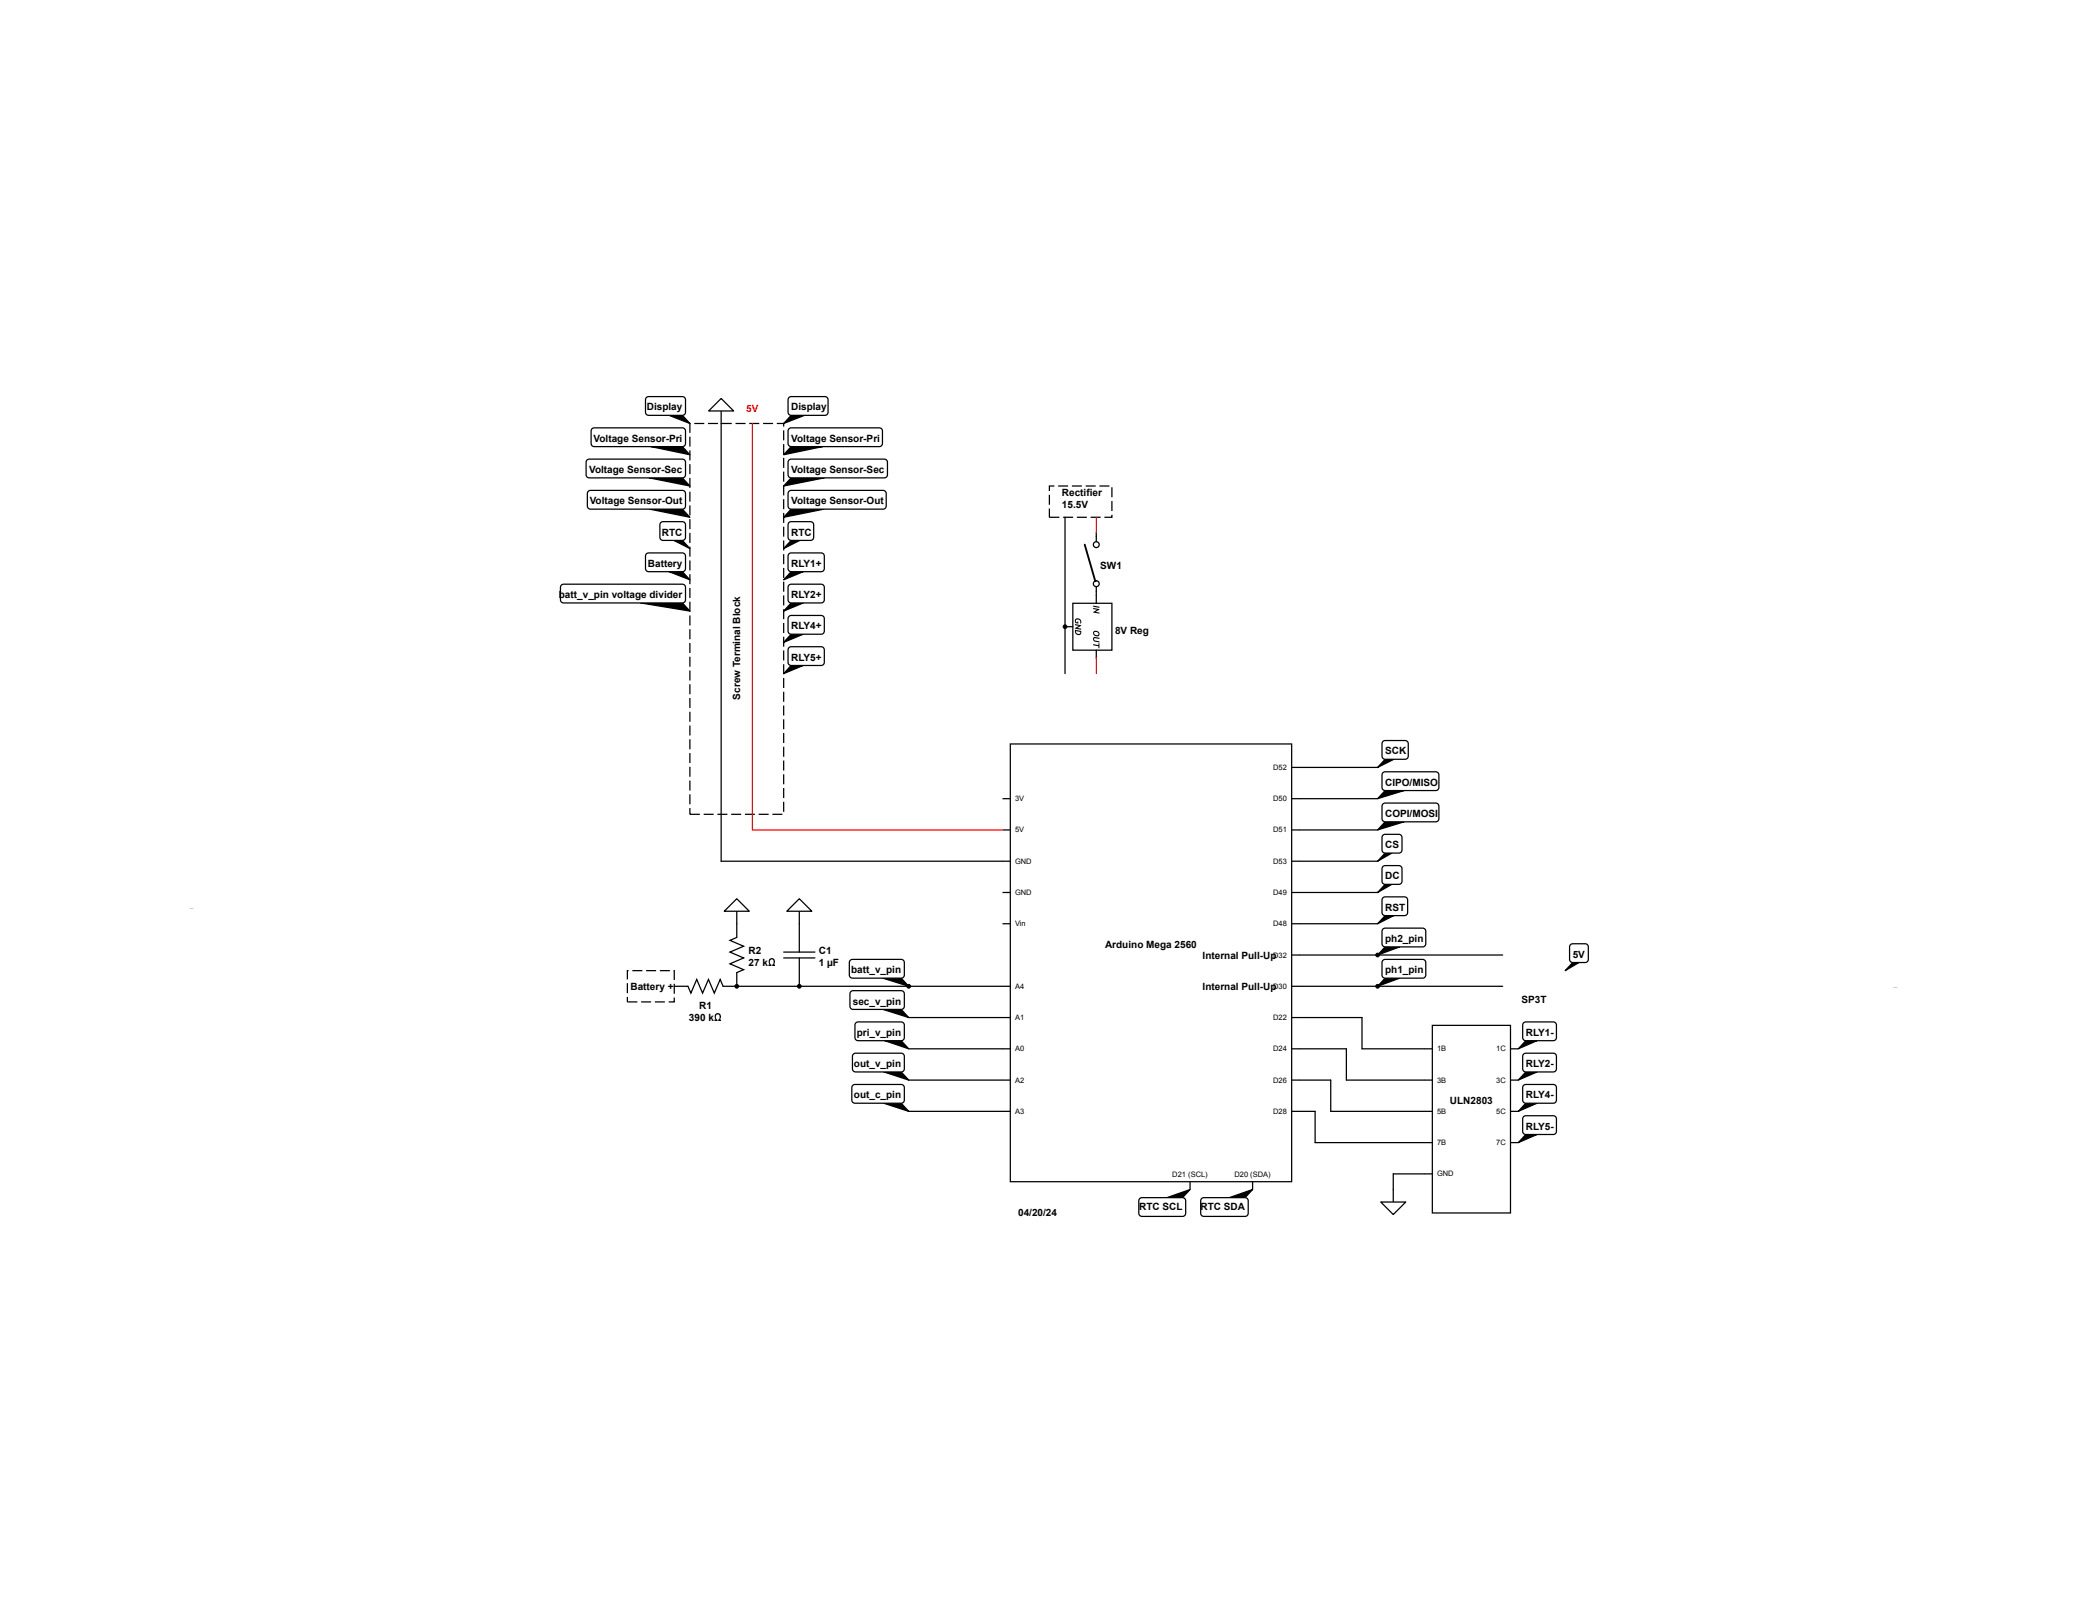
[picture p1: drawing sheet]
<svg xmlns="http://www.w3.org/2000/svg" width="279mm" height="216mm" viewBox="0 0 279 216" stroke-linecap="round" stroke-linejoin="round" font-family="sans-serif">
<g fill="#000">
<path d="M89.6 55.6h1.8l1 1.1zM105.9 55.6h1.8l-2.8 1.1zM89.6 76.5h1.8l1 1.1zM90.2 72.3h1.2l1 1.1zM87 68.1h4.4l1 1.1zM86.9 64h4.5l1 1.1zM87.1 59.8h4.3l1 1.1zM105.9 76.5h1.6l-2.6 1.1zM105.9 72.3h1.2l-2.2 1.1zM105.9 59.8h4.2l-5.2 1.1zM105.9 64h4.5l-5.5 1.1zM105.9 68.1h4.4l-5.4 1.1z"/>
<path d="M85.8 80.7h5.6l1 1.1zM105.9 80.7h1.6l-2.6 1.1zM105.9 84.9h1.6l-2.6 1.1zM105.9 89.1h1.6l-2.6 1.1zM185.4 118.4h.9l-1.9 1.1zM185.4 114.2h.9l-1.9 1.1zM185.4 110h2.6l-3.6 1.1zM185.4 105.8h2.6l-3.6 1.1zM185.4 101.6h1.2l-2.2 1.1zM118.2 135.1h2.5l1 1.1zM118.2 130.9h2.5l1 1.1zM185.4 126.7h2l-3 1.1z"/>
<path d="M185.4 130.9h2l-3 1.1zM185.4 122.6h1.2l-2.2 1zM210.5 128.8h.9l-1.9 1.1zM118.3 147.7h2.4l1 1.1zM118.3 143.5h2.4l1 1.1zM118.4 139.3h2.3l1 1.1zM156.2 160.3l3.1-1.1-1 1.1zM164.6 160.3l3.1-1.1-1 1.1zM204.3 139.3h1.5l-2.5 1.1zM204.3 143.5h1.5l-2.5 1.1zM204.3 147.7h1.5l-2.5 1.1zM204.3 151.9h1.5l-2.5 1z"/>
</g>
<g fill="none" stroke="#000" stroke-width=".17">
<path d="M87.1 59.8h4.3l1 1.1zM89.6 55.6h1.8l1 1.1zM105.9 59.8h4.2l-5.2 1.1zM105.9 55.6h1.8l-2.8 1.1zM86.9 64h4.5l1 1.1zM87 68.1h4.4l1 1.1zM89.6 76.5h1.8l1 1.1zM90.2 72.3h1.2l1 1.1zM105.9 76.5h1.6l-2.6 1.1zM105.9 72.3h1.2l-2.2 1.1zM105.9 64h4.5l-5.5 1.1zM105.9 68.1h4.4l-5.4 1.1z"/>
<path d="M85.8 80.7h5.6l1 1.1zM105.9 80.7h1.6l-2.6 1.1zM105.9 84.9h1.6l-2.6 1.1zM105.9 89.1h1.6l-2.6 1.1zM185.4 118.4h.9l-1.9 1.1zM185.4 114.2h.9l-1.9 1.1zM185.4 110h2.6l-3.6 1.1zM185.4 105.8h2.6l-3.6 1.1zM185.4 101.6h1.2l-2.2 1.1zM118.2 130.9h2.5l1 1.1zM118.2 135.1h2.5l1 1.1zM118.4 139.3h2.3l1 1.1z"/>
<path d="M185.4 126.7h2l-3 1.1zM185.4 130.9h2l-3 1.1zM185.4 122.6h1.2l-2.2 1zM204.3 139.3h1.5l-2.5 1.1zM210.5 128.8h.9l-1.9 1.1zM118.3 147.7h2.4l1 1.1zM118.3 143.5h2.4l1 1.1zM204.3 143.5h1.5l-2.5 1.1zM204.3 147.7h1.5l-2.5 1.1zM204.3 151.9h1.5l-2.5 1zM156.2 160.3l3.1-1.1-1 1.1zM164.6 160.3l3.1-1.1-1 1.1z"/>
</g>
<path d="M92.4 56.7h12.5v52.3h-12.5zM140.5 65.1h8.4v4.1h-8.4zM84 129.9h6.3v4.2h-6.3z" fill="none" stroke="#000" stroke-width=".17" stroke-dasharray="1.3 .5" stroke-linecap="butt"/>
<path d="M135.3 99.6h37.6v58.6h-37.6z" fill="#fff"/>
<g fill="none" stroke="#000" stroke-width=".17">
<path d="M135.3 99.6h37.6v58.6h-37.6zM134.2 119.5h1.1M134.2 115.3h1.1M134.2 111.1h1.1M134.2 106.9h1.1M172.9 119.5h1.1M172.9 115.3h1.1M172.9 111.1h1.1M172.9 106.9h1.1M172.9 102.7h1.1M134.2 136.2h1.1M134.2 132h1.1"/>
<path d="M134.2 123.6h1.1M172.9 136.2h1.1M172.9 132h1.1M172.9 127.8h1.1M172.9 123.6h1.1M134.2 140.4h1.1M134.2 148.8h1.1M134.2 144.6h1.1M159.3 158.2v1M167.7 158.2v1M172.9 140.4h1.1M172.9 148.8h1.1"/>
<path d="M172.9 144.6h1.1"/>
</g>
<path d="M185.1 99.3l.3-.2 2.9 .1 .2 .3v1.9l-.4 .2h-2.9l-.2-.4z" fill="#fff"/>
<path d="M185.1 99.3l.3-.2 2.9 .1 .2 .3v1.9l-.4 .2h-2.9l-.2-.4z" fill="none" stroke="#000" stroke-width=".17"/>
<path d="M185.2 103.4h7.2l.2 .3v1.9l-.4 .2h-7l-.2-.4v-1.7z" fill="#fff"/>
<path d="M185.2 103.4h7.2l.2 .3v1.9l-.4 .2h-7l-.2-.4v-1.7z" fill="none" stroke="#000" stroke-width=".17"/>
<path d="M185.2 107.5h7.2l.2 .4v1.9l-.4 .2-7-.1-.2-.3v-1.7z" fill="#fff"/>
<path d="M185.2 107.5h7.2l.2 .4v1.9l-.4 .2-7-.1-.2-.3v-1.7z" fill="none" stroke="#000" stroke-width=".17"/>
<path d="M185.1 111.9l.3-.2h2.1l.2 .4-.1 1.9-.3 .2-2.1-.1-.2-.3z" fill="#fff"/>
<path d="M185.1 111.9l.3-.2h2.1l.2 .4-.1 1.9-.3 .2-2.1-.1-.2-.3z" fill="none" stroke="#000" stroke-width=".17"/>
<path d="M185.2 115.9h2.3l.2 .4-.1 1.9-.3 .2-2.1-.1-.2-.3v-1.7z" fill="#fff"/>
<path d="M185.2 115.9h2.3l.2 .4-.1 1.9-.3 .2-2.1-.1-.2-.3v-1.7z" fill="none" stroke="#000" stroke-width=".17"/>
<path d="M185.2 120.1h3l.2 .4v1.8l-.4 .3-2.8-.1-.2-.4v-1.6z" fill="#fff"/>
<path d="M174 102.7h10.4M174 106.9h10.4M174 111.1h10.4M174 115.3h10.4M174 119.5h10.4M174 123.6h10.4M185.2 120.1h3l.2 .4v1.8l-.4 .3-2.8-.1-.2-.4v-1.6z" fill="none" stroke="#000" stroke-width=".17"/>
<path d="M203.9 149.5l.4-.2 3.9 .1 .2 .4-.1 1.8-.3 .3-3.9-.1-.2-.4z" fill="#fff"/>
<path d="M203.9 149.5l.4-.2 3.9 .1 .2 .4-.1 1.8-.3 .3-3.9-.1-.2-.4z" fill="none" stroke="#000" stroke-width=".17"/>
<path d="M203.9 145.4l.4-.2h3.9l.2 .4-.1 1.9-.3 .2-3.9-.1-.2-.4z" fill="#fff"/>
<path d="M203.9 145.4l.4-.2h3.9l.2 .4-.1 1.9-.3 .2-3.9-.1-.2-.4z" fill="none" stroke="#000" stroke-width=".17"/>
<path d="M203.9 141.2l.4-.2h3.9l.2 .4-.1 1.9-.3 .2-3.9-.1-.2-.3z" fill="#fff"/>
<path d="M203.9 141.2l.4-.2h3.9l.2 .4-.1 1.9-.3 .2-3.9-.1-.2-.3z" fill="none" stroke="#000" stroke-width=".17"/>
<path d="M203.9 137l.4-.2h3.9l.2 .4-.1 1.9-.3 .2-3.9-.1-.2-.3z" fill="#fff"/>
<path d="M174 132h27.2M174 136.2h8.3M203.9 137l.4-.2h3.9l.2 .4-.1 1.9-.3 .2-3.9-.1-.2-.3zM174 140.4h6.2M174 144.6h4.2M174 148.8h2.1" fill="none" stroke="#000" stroke-width=".17"/>
<path d="M113.8 128.6l.3-.2 6.8 .1 .2 .3-.1 1.9-.3 .2h-6.8l-.2-.4z" fill="#fff"/>
<path d="M113.8 128.6l.3-.2 6.8 .1 .2 .3-.1 1.9-.3 .2h-6.8l-.2-.4z" fill="none" stroke="#000" stroke-width=".17"/>
<path d="M113.8 132.8l.4-.2 6.7 .1 .2 .3-.1 1.9-.3 .2h-6.7l-.2-.4z" fill="#fff"/>
<path d="M113.8 132.8l.4-.2 6.7 .1 .2 .3-.1 1.9-.3 .2h-6.7l-.2-.4z" fill="none" stroke="#000" stroke-width=".17"/>
<path d="M114.5 137l.4-.2h6l.2 .4-.1 1.9-.3 .2-6-.1-.2-.3z" fill="#fff"/>
<path d="M114.5 137l.4-.2h6l.2 .4-.1 1.9-.3 .2-6-.1-.2-.3z" fill="none" stroke="#000" stroke-width=".17"/>
<path d="M185.1 128.6l.3-.2 5.3 .1 .2 .3-.1 1.9-.3 .2h-5.3l-.2-.4z" fill="#fff"/>
<path d="M185.1 128.6l.3-.2 5.3 .1 .2 .3-.1 1.9-.3 .2h-5.3l-.2-.4z" fill="none" stroke="#000" stroke-width=".17"/>
<path d="M185.2 124.3h5.5l.2 .3-.1 1.9-.3 .2h-5.3l-.2-.4v-1.7z" fill="#fff"/>
<path d="M98.6 132h35.6M121.7 136.2h12.5M185.2 124.3h5.5l.2 .3-.1 1.9-.3 .2h-5.3l-.2-.4v-1.7zM121.7 140.4h12.5" fill="none" stroke="#000" stroke-width=".17"/>
<path d="M114.2 141.2l.3-.2h6.4l.2 .4-.1 1.9-.3 .2-6.4-.1-.2-.3z" fill="#fff"/>
<path d="M96.5 56.7v58.6h37.7M98.6 122v3.5l-.9 .4 1.9 .8-1.9 .7 1.9 .8-1.9 .8 1.9 .8-1 .4v1.8h-1.8l-.4-.9-.8 1.8-.8-1.8-.7 1.8-.8-1.8-.8 1.8-.4-.9h-1.8M114.2 141.2l.3-.2h6.4l.2 .4-.1 1.9-.3 .2-6.4-.1-.2-.3zM121.7 144.6h12.5" fill="none" stroke="#000" stroke-width=".17"/>
<path d="M100.7 56.7v54.4h33.5" fill="none" stroke="#f00" stroke-width=".17"/>
<path d="M97 122l1.6-1.7 1.7 1.7z" fill="#fff"/>
<g fill="none" stroke="#000" stroke-width=".17">
<path d="M142.6 69.2v21M146.8 71.3v1.2M146.8 78.5v1.2M97 122l1.6-1.7 1.7 1.7zM174 127.8h27.2"/>
<circle cx="146.8" cy="78.1" r=".39"/>
<circle cx="146.8" cy="72.9" r=".39"/>
</g>
<path d="M145.2 72.9l1.4 4.9" fill="none" stroke="#000" stroke-width=".25"/>
<path d="M105.7 53.1h5l.2 .4-.1 1.9-.4 .2-4.7-.1-.2-.3v-1.7z" fill="#fff"/>
<path d="M105.7 53.1h5l.2 .4-.1 1.9-.4 .2-4.7-.1-.2-.3v-1.7z" fill="none" stroke="#000" stroke-width=".17"/>
<path d="M105.7 65.7l12.5-.1 .4 .2v.3v1.6v.2l-.4 .2h-12.3h-.2l-.2-.4v-1.6z" fill="#fff"/>
<path d="M105.7 65.7l12.5-.1 .4 .2v.3v1.6v.2l-.4 .2h-12.3h-.2l-.2-.4v-1.6z" fill="none" stroke="#000" stroke-width=".17"/>
<path d="M105.7 61.5h12.7l.4 .2v.2v1.6v.3l-.4 .2h-12.5l-.3-.2-.1-.3v-1.6z" fill="#fff"/>
<path d="M105.7 61.5h12.7l.4 .2v.2v1.6v.3l-.4 .2h-12.5l-.3-.2-.1-.3v-1.6z" fill="none" stroke="#000" stroke-width=".17"/>
<path d="M105.7 57.3h12l.4 .2v.2v1.7v.2l-.4 .2h-11.8l-.2-.1-.2-.3v-1.7z" fill="#fff"/>
<path d="M105.7 57.3h12l.4 .2v.2v1.7v.2l-.4 .2h-11.8l-.2-.1-.2-.3v-1.7zM104.9 127.4h4.2M104.9 128.2h4.2M107 122v5.4M107 128.2v3.8" fill="none" stroke="#000" stroke-width=".17"/>
<path d="M105.3 122l1.7-1.7 1.7 1.7z" fill="#fff"/>
<path d="M105.3 122l1.7-1.7 1.7 1.7z" fill="none" stroke="#000" stroke-width=".17"/>
<path d="M105.7 69.9h3l.2 .3v1.9l-.4 .2h-2.8l-.2-.4v-1.7z" fill="#fff"/>
<path d="M105.7 69.9h3l.2 .3v1.9l-.4 .2h-2.8l-.2-.4v-1.7z" fill="none" stroke="#000" stroke-width=".17"/>
<path d="M86.5 53.3l.3-.2h4.8l.2 .4-.1 1.9-.3 .2-4.8-.1-.2-.3z" fill="#fff"/>
<path d="M86.5 53.3l.3-.2h4.8l.2 .4-.1 1.9-.3 .2-4.8-.1-.2-.3z" fill="none" stroke="#000" stroke-width=".17"/>
<path d="M79.3 57.3h12.1l.3 .2 .1 .2v1.7l-.1 .2-.3 .2h-11.8l-.4-.2-.1-.2v-1.7z" fill="#fff"/>
<path d="M79.3 57.3h12.1l.3 .2 .1 .2v1.7l-.1 .2-.3 .2h-11.8l-.4-.2-.1-.2v-1.7z" fill="none" stroke="#000" stroke-width=".17"/>
<path d="M78.7 61.5h12.7l.3 .2 .1 .2v1.6l-.1 .3-.3 .2h-12.5l-.2-.1-.2-.4v-1.6z" fill="#fff"/>
<path d="M78.7 61.5h12.7l.3 .2 .1 .2v1.6l-.1 .3-.3 .2h-12.5l-.2-.1-.2-.4v-1.6z" fill="none" stroke="#000" stroke-width=".17"/>
<path d="M78.7 65.8l.4-.2h12.3l.3 .2 .1 .3v1.6l-.1 .2-.3 .2h-12.3l-.4-.2-.1-.2z" fill="#fff"/>
<path d="M78.7 65.8l.4-.2h12.3l.3 .2 .1 .3v1.6l-.1 .2-.3 .2h-12.3l-.4-.2-.1-.2z" fill="none" stroke="#000" stroke-width=".17"/>
<path d="M88.4 70l.4-.2 2.8 .1 .2 .3-.1 1.9-.3 .2h-2.9l-.2-.4z" fill="#fff"/>
<path d="M88.4 70l.4-.2 2.8 .1 .2 .3-.1 1.9-.3 .2h-2.9l-.2-.4z" fill="none" stroke="#000" stroke-width=".17"/>
<path d="M86.5 74.2l.3-.2 4.8 .1 .2 .3-.1 1.9-.3 .2h-4.8l-.2-.4z" fill="#fff"/>
<path d="M96.5 55v1.7M86.5 74.2l.3-.2 4.8 .1 .2 .3-.1 1.9-.3 .2h-4.8l-.2-.4z" fill="none" stroke="#000" stroke-width=".17"/>
<path d="M96.5 53.3l1.7 1.7h-3.3z" fill="#fff"/>
<path d="M96.5 53.3l1.7 1.7h-3.3z" fill="none" stroke="#000" stroke-width=".17"/>
<path d="M75.1 78.4l.4-.2h15.9l.3 .2 .1 .2v1.7l-.1 .2-.3 .2h-15.9l-.4-.2-.1-.2z" fill="#fff"/>
<path d="M75.1 78.4l.4-.2h15.9l.3 .2 .1 .2v1.7l-.1 .2-.3 .2h-15.9l-.4-.2-.1-.2z" fill="none" stroke="#000" stroke-width=".17"/>
<path d="M143.6 80.7h5.3v6.3h-5.3z" fill="#fff"/>
<path d="M146.8 79.7v1M142.6 83.9h1M143.6 80.7h5.3v6.3h-5.3zM146.8 87v1.1" fill="none" stroke="#000" stroke-width=".17"/>
<g fill="#000">
<path d="M143.9 83.5l.8 .2-.5 .4h.5v.2l-.8-.2 .5-.3-.5-.1zM144 82.8a.48 .48 0 0 1 .6 .1 .48 .48 0 0 1 .1 .6l-.1-.1a.31 .31 0 0 0-.1-.5 .31 .31 0 0 0-.4 .4l.3-.1v.3l-.4-.1-.1-.3zM146.3 81.4l.9 .1-.5 .4 .5 .1v.1l-.9-.1 .6-.4-.6-.1zM146.3 81.1l.9 .1v.2l-.9-.2zM146.4 85.3h.1l.7 .1v.1l-.6-.1a.16 .16 0 0 0-.2 .2 .16 .16 0 0 0 .2 .1l.6 .1v.2l-.7-.2-.1-.1zM146.3 86.2l.8 .1v-.2h.1v.7h-.1v-.3l-.8-.1z"/>
<path d="M143.9 84.3l.8 .2a.44 .44 0 0 1-.3 .6 .44 .44 0 0 1-.5-.6zM144 84.5a.3 .3 0 0 0 .3 .4 .3 .3 0 0 0 .3-.3z"/>
<path d="M146.4 84.5a.45 .45 0 0 1 .6 0 .45 .45 0 0 1 0 .7 .47 .47 0 0 1-.5-.2 .47 .47 0 0 1-.1-.5zM146.5 84.6a.3 .3 0 0 0 .2 .4 .3 .3 0 0 0 .4-.1l-.3-.3z"/>
</g>
<path d="M191.8 137.2h10.4v25.2h-10.4z" fill="#fff"/>
<path d="M182.3 136.2v4.2h9.5M191.8 137.2h10.4v25.2h-10.4zM176.1 148.8v4.1h15.7M178.2 144.6v4.2h13.6M180.2 140.4v4.2h11.6M190.7 157.1h1.1M202.2 140.4h1.1M202.2 152.9h1.1M202.2 148.8h1.1M202.2 144.6h1.1" fill="none" stroke="#000" stroke-width=".17"/>
<path d="M105.6 86.8l.3-.2h4.2l.3 .4-.1 1.9-.4 .2-4.2-.1-.2-.3z" fill="#fff"/>
<path d="M105.6 86.8l.3-.2h4.2l.3 .4-.1 1.9-.4 .2-4.2-.1-.2-.3z" fill="none" stroke="#000" stroke-width=".17"/>
<path d="M105.7 82.4h4.4l.3 .4-.1 1.9-.4 .2-4.2-.1-.2-.3v-1.7z" fill="#fff"/>
<path d="M105.7 82.4h4.4l.3 .4-.1 1.9-.4 .2-4.2-.1-.2-.3v-1.7z" fill="none" stroke="#000" stroke-width=".17"/>
<path d="M105.7 78.3h4.4l.3 .3-.1 1.9-.4 .2-4.2-.1-.2-.3v-1.7z" fill="#fff"/>
<path d="M105.7 78.3h4.4l.3 .3-.1 1.9-.4 .2-4.2-.1-.2-.3v-1.7z" fill="none" stroke="#000" stroke-width=".17"/>
<path d="M105.7 74.1h4.4l.3 .3-.1 1.9-.4 .2h-4.2l-.2-.4v-1.7z" fill="#fff"/>
<path d="M105.7 74.1h4.4l.3 .3-.1 1.9-.4 .2h-4.2l-.2-.4v-1.7zM190.7 157.1h-4.2v3.8" fill="none" stroke="#000" stroke-width=".17"/>
<path d="M184.8 160.9h3.4l-1.7 1.7z" fill="#fff"/>
<path d="M184.8 160.9h3.4l-1.7 1.7z" fill="none" stroke="#000" stroke-width=".17"/>
<path d="M146.8 69.2v2.1M146.8 88.1v2.1" fill="none" stroke="#f00" stroke-width=".17"/>
<path d="M210.3 126.4l1.9-.1 .4 .2v1.9l-.2 .4h-1.9l-.3-.2-.1-1.9z" fill="#fff"/>
<path d="M210.3 126.4l1.9-.1 .4 .2v1.9l-.2 .4h-1.9l-.3-.2-.1-1.9z" fill="none" stroke="#000" stroke-width=".17"/>
<path d="M114.1 145.4l.4-.2h6.4l.2 .4-.1 1.9-.3 .2-6.5-.1-.2-.4z" fill="#fff"/>
<path d="M114.1 145.4l.4-.2h6.4l.2 .4-.1 1.9-.3 .2-6.5-.1-.2-.4zM121.7 148.8h12.5" fill="none" stroke="#000" stroke-width=".17"/>
<path d="M152.7 160.4h5.8l.2 .3v1.9l-.4 .2h-5.6l-.2-.4v-1.7z" fill="#fff"/>
<path d="M152.7 160.4h5.8l.2 .3v1.9l-.4 .2h-5.6l-.2-.4v-1.7z" fill="none" stroke="#000" stroke-width=".17"/>
<path d="M160.8 160.5l.4-.2 5.7 .1 .2 .3-.1 1.9-.3 .2h-5.7l-.3-.4z" fill="#fff"/>
<path d="M160.8 160.5l.4-.2 5.7 .1 .2 .3-.1 1.9-.3 .2h-5.7l-.3-.4z" fill="none" stroke="#000" stroke-width=".17"/>
<g fill="#000">
<circle cx="142.6" cy="83.9" r=".25"/>
<circle cx="98.6" cy="132" r=".25"/>
<circle cx="107" cy="132" r=".25"/>
<circle cx="121.7" cy="132" r=".25"/>
<circle cx="184.4" cy="132" r=".25"/>
<circle cx="184.4" cy="127.8" r=".25"/>
</g>
<g fill="none" stroke="#000" stroke-width=".13">
<circle cx="142.6" cy="83.9" r=".25"/>
<circle cx="98.6" cy="132" r=".25"/>
<circle cx="107" cy="132" r=".25"/>
<circle cx="121.7" cy="132" r=".25"/>
<circle cx="184.4" cy="132" r=".25"/>
<circle cx="184.4" cy="127.8" r=".25"/>
</g>
<g font-size="1.3">
<text x="79.5" y="59.1">Voltage Sensor-Pri</text>
<text x="86.6" y="54.9">Display</text>
<text x="105.9" y="54.9">Display</text>
<text x="105.9" y="59.1">Voltage Sensor-Pri</text>
<text x="78.9" y="63.3">Voltage Sensor-Sec</text>
<text x="105.9" y="63.3">Voltage Sensor-Sec</text>
<text x="78.9" y="67.5">Voltage Sensor-Out</text>
<text x="88.6" y="71.7">RTC</text>
<text x="105.9" y="67.5">Voltage Sensor-Out</text>
<text x="105.9" y="71.7">RTC</text>
<text x="142.2" y="66.4">Rectifier</text>
<text x="142.2" y="68">15.5V</text>
<text x="86.7" y="75.9">Battery</text>
<text x="105.9" y="75.9">RLY1+</text>
<text x="147.3" y="76.1">SW1</text>
<text x="74.8" y="80.1">batt_v_pin voltage divider</text>
<text x="105.9" y="80.1">RLY2+</text>
<text x="105.9" y="88.4">RLY5+</text>
<text x="105.9" y="84.2">RLY4+</text>
<text x="149.3" y="84.9">8V Reg</text>
<text x="99.1" y="93.6" transform="rotate(-90 99.1 93.6)">Screw Terminal Block</text>
<text x="185.4" y="101">SCK</text>
<text x="185.4" y="105.2">CIPO/MISO</text>
<text x="185.4" y="109.3">COPI/MOSI</text>
<text x="185.4" y="113.5">CS</text>
<text x="185.4" y="117.7">DC</text>
<text x="185.4" y="121.9">RST</text>
<text x="100.2" y="127.6">R2</text>
<text x="100.2" y="129.2">27 k</text>
<text x="109.6" y="127.6">C1</text>
<text x="109.6" y="129.2">1 µF</text>
<text x="113.9" y="130.3">batt_v_pin</text>
<text x="147.9" y="126.9">Arduino Mega 2560</text>
<text x="161" y="128.4">Internal Pull-Up</text>
<text x="185.4" y="130.3">ph1_pin</text>
<text x="185.4" y="126.1">ph2_pin</text>
<text x="210.5" y="128.2">5V</text>
<text x="84.4" y="132.6">Battery +</text>
<text x="92.2" y="136.6">390 k</text>
<text x="93.6" y="135">R1</text>
<text x="114.2" y="134.5">sec_v_pin</text>
<text x="161" y="132.6">Internal Pull-Up</text>
<text x="203.7" y="134.2">SP3T</text>
<text x="114.3" y="142.8">out_v_pin</text>
<text x="114.7" y="138.6">pri_v_pin</text>
<text x="204.3" y="142.8">RLY2-</text>
<text x="204.3" y="138.6">RLY1-</text>
<text x="114.3" y="147">out_c_pin</text>
<text x="194.1" y="147.8">ULN2803</text>
<text x="204.3" y="147">RLY4-</text>
<text x="204.3" y="151.2">RLY5-</text>
<text x="152.5" y="162">RTC SCL</text>
<text x="160.7" y="162">RTC SDA</text>
<text x="136.3" y="162.7">04/20/24</text>
</g>
<text font-size="1.3" fill="#f00" x="99.9" y="55.2">5V</text>
<g font-size="1">
<text x="135.9" y="107.2">3V</text>
<text x="170.5" y="107.2">D50</text>
<text x="170.5" y="103.1">D52</text>
<text x="135.9" y="111.4">5V</text>
<text x="170.5" y="111.4">D51</text>
<text x="135.9" y="119.8">GND</text>
<text x="135.9" y="115.6">GND</text>
<text x="170.5" y="119.8">D49</text>
<text x="170.5" y="115.6">D53</text>
<text x="135.9" y="124">Vin</text>
<text x="170.5" y="124">D48</text>
<text x="170.5" y="128.2">D32</text>
<text x="135.9" y="136.5">A1</text>
<text x="135.9" y="132.3">A4</text>
<text x="170.5" y="136.5">D22</text>
<text x="170.5" y="132.3">D30</text>
<text x="135.9" y="140.7">A0</text>
<text x="170.5" y="140.7">D24</text>
<text x="192.4" y="140.7">1B</text>
<text x="200.3" y="140.7">1C</text>
<text x="135.9" y="149.1">A3</text>
<text x="135.9" y="144.9">A2</text>
<text x="170.5" y="149.1">D28</text>
<text x="170.5" y="144.9">D26</text>
<text x="192.4" y="149.1">5B</text>
<text x="192.4" y="144.9">3B</text>
<text x="200.3" y="144.9">3C</text>
<text x="200.3" y="149.1">5C</text>
<text x="192.4" y="153.3">7B</text>
<text x="200.3" y="153.3">7C</text>
<text x="156.9" y="157.5">D21 (SCL)</text>
<text x="165.3" y="157.5">D20 (SDA)</text>
<text x="192.4" y="157.5">GND</text>
</g>
</svg>
